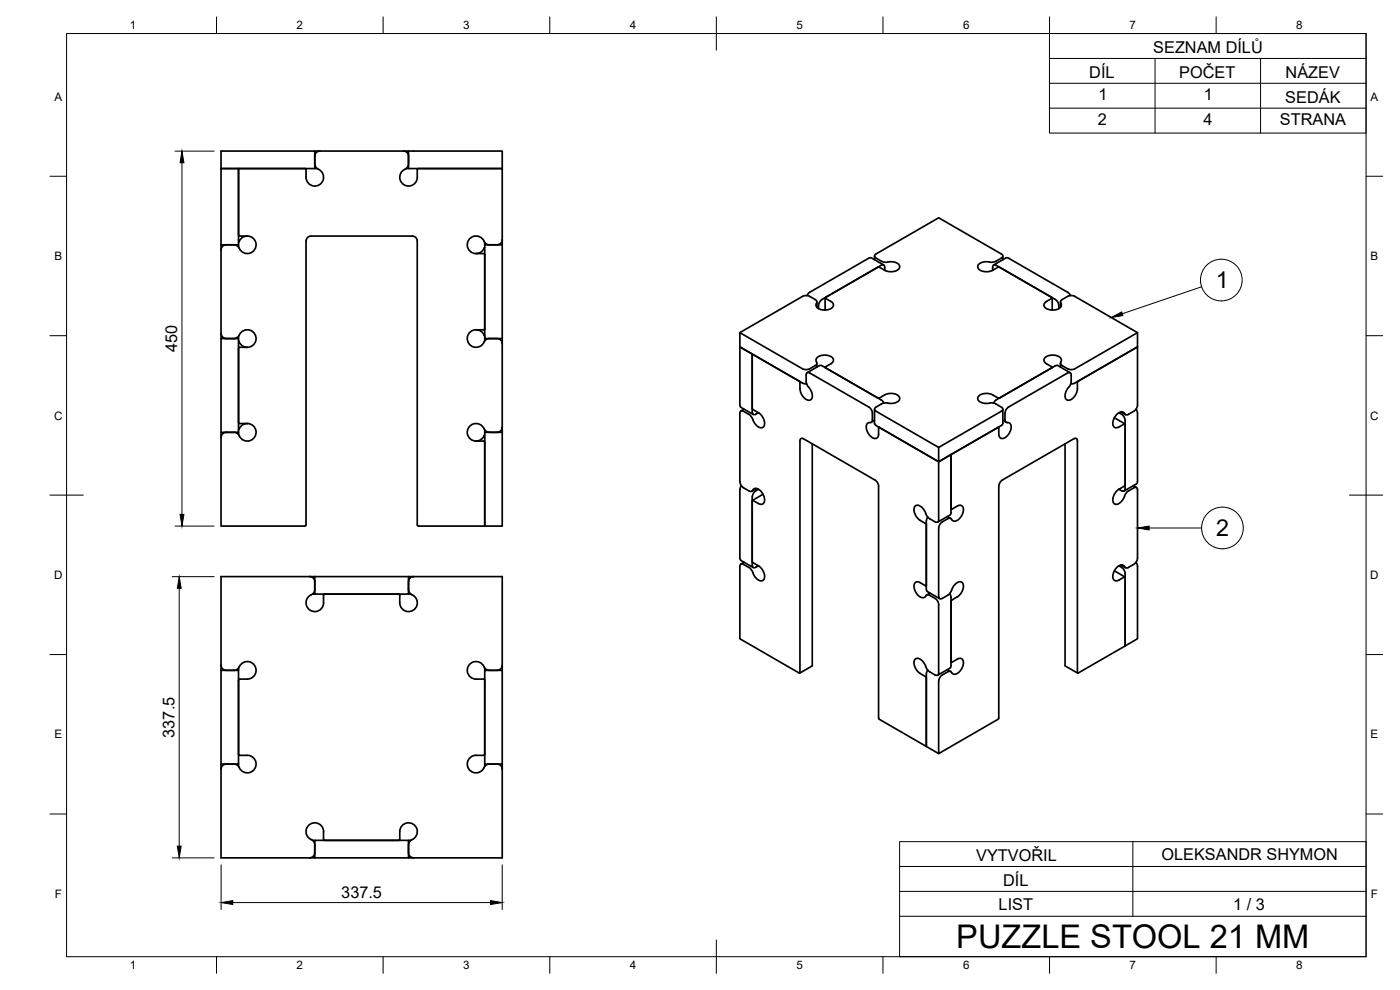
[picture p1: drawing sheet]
<svg xmlns="http://www.w3.org/2000/svg" width="420mm" height="297mm" viewBox="0 0 420 297" stroke-linecap="round" stroke-linejoin="round" font-family="sans-serif">
<!-- layer: Visible -->
<g fill="none" stroke="#000" stroke-width=".51">
<path d="M66.3 50.6h28.9M66.3 50.6v-5.3h28.2v5.3M66.3 50.6v24.4M66.3 50.6h5.3v22.9h-5.3M91.8 50.9l-.3-.3h-19.9v19.9M94.5 45.3h1.5M96 45.3h25.1M96 45.3a1.49 1.49 0 0 0-1.5 1.5v2.8l.7 1a2.66 2.66 0 0 1 1.9 3 2.66 2.66 0 0 1-2.8 2.2 2.66 2.66 0 0 1-2.5-2.6v-2.3M121.1 45.3h1.5M121.1 45.3a1.49 1.49 0 0 1 1.5 1.5M122.6 45.3h28.1v5.3h-28.8M122.6 49.1l-.4 1.2a3.3 3.3 0 0 0-2.2 3.1 2.64 2.64 0 0 0 2.7 2.4 2.64 2.64 0 0 0 2.5-2.6v-2.3"/>
<path d="M122.6 45.3v5.3M125.2 50.9l.4-.3h25.1v21.4M66.3 75v25.1M71.6 73.5v.7M71.6 70.5l.3 .3h2.3M74.2 70.8a2.66 2.66 0 0 1 2.6 2.5 2.66 2.66 0 0 1-2.2 2.8 2.66 2.66 0 0 1-3-1.9l-1-.7h-2.8a1.49 1.49 0 0 0-1.4 1.4M74.2 70.8a2.85 2.85 0 0 0-2.6 2M142.9 76.1h2.2M145.2 76.1l.3 .3M145.5 76.4v22.2l-.3 .3M145.5 72.8v.7M145.5 74.1a3 3 0 0 1-2.6 2"/>
<path d="M150.7 71.9a1.52 1.52 0 0 1-1.5 1.6l-2.7-.1-1-.7a2.65 2.65 0 0 0-3-1.9 2.65 2.65 0 0 0-2.2 2.8 2.65 2.65 0 0 0 2.6 2.5M150.7 72v31.1M150.7 73.5h-5.2v28.1h5.2M260.8 77.5l-17.8 10.2-.8 1M260.8 77.5l.7-.1 3.7 2.1M262.4 76.8v1.1M266.4 78.6a2.84 2.84 0 0 1 3.6 1.4 2.83 2.83 0 0 1-4 1.3l-.5-.2M298.2 79.5l3.7-2.1 .5-.1 18 10.4 .9 1M298.9 78.4l-1.1 .3a4.2 4.2 0 0 0-4.3 .9 1.48 1.48 0 0 0 1.5 1.8l1.8 .1 1.1-.4M300.5 76.2l-18.8-10.9-19.1 11.1a.64 .64 0 0 0 .3 1l2 1.1 1.6 .1M300.5 77.4l-1.6 1M300.5 76.2l.5 .5-.5 .7"/>
<path d="M301 76.8v1.1M142.9 99h2.2M142.9 98.9a2.65 2.65 0 0 0-2.6 2.5 2.65 2.65 0 0 0 2.2 2.8 2.65 2.65 0 0 0 3-1.9l1-.7h2.7a1.49 1.49 0 0 1 1.5 1.5M142.9 98.9l1.4 .5 1 1.1M222 99.8l18.9 10.8 .8 .3a4 4 0 0 0 2.9-1.2 .89 .89 0 0 0 .3-1.5 2.39 2.39 0 0 1 3.2-1.6l.5 .1a1.33 1.33 0 0 1 1.3 .7 1.33 1.33 0 0 1-.1 1.4l-.4 .3M245.2 90.6v1.6M246.7 89.8l-.8 1-.3 1.8M247.6 89.4v3.6M247.7 89.3v.2l1.7 1a1.16 1.16 0 0 1 .7 1.1 1.16 1.16 0 0 1-.9 1.1 3.4 3.4 0 0 1-4.3-1v-.4a.91 .91 0 0 0-.3-1.4 4 4 0 0 0-2.9-1.2l-.8 .2-18.9 10.9v4.3M263.9 80.2l1.6 .9M263.9 80.2h-.4l-15.8 9M265.5 81.1l-.2-1.5h-.8l-17.8 10.2"/>
<path d="M297.9 80.2l.1-.4a.61 .61 0 0 1 1-.2l17.7 10.2 .9 1 .2 1.8M300 80.2h-.5l-1.6 .9v-.9M315.7 89.5l-1.6 1a1.16 1.16 0 0 0-.8 1.2 1.16 1.16 0 0 0 1 1 3.4 3.4 0 0 0 4.2-1l-.1-.7M315.7 89.3v.2M315.8 89.4v3.6M318.3 90.6v1.6M318.4 91a.77 .77 0 0 1 .4-1.1 4 4 0 0 1 2.9-1.2l.9 .2 18.8 10.9M66.3 100.1v31.1M66.3 101.6h5.3v28.1h-5.3M66.4 100.1a1.49 1.49 0 0 0 1.4 1.5l2.8-.1 .7-.3 .5-.7M71.6 100.9v.7M71.6 102.3a2.96 2.96 0 0 0 2.6 1.9"/>
<path d="M71.8 100.5a2.64 2.64 0 0 1 4.6-.4 2.64 2.64 0 0 1-2.2 4.1M74.2 104.2h-2.3l-.3 .3v22.3l.3 .3h2.3M145.3 100.5l.2 .4M145.5 101.6v.7M150.7 103.1v25.1M222 104.1l18.9 10.8 1.2 .3M222 104.1v17.4M225.7 106.2l.1 17.5 .4 .7 1.4-.6M240.1 114.8v1.8M240.1 114.8l-.3-.5-14.1-8.1v16.3M241.9 112.5a4.9 4.9 0 0 0 .3 3 4.3 4.3 0 0 1 1.4 4.2 1.48 1.48 0 0 1-2.3-.4l-1-1.6-.2-1.1M242 112.5v-.4a.61 .61 0 0 1 1-.2l17.8 10.2 .6 .6 .4 1.3"/>
<path d="M245.2 109v1.1M246 109.7l-3.7 2.1M246 109.7l.7 .1 17.8 10.2 .8 .9M247.6 110.2v.1M249.4 109.1l-1.7 1v.2M263.5 119.4h.4M263.9 119.4a5 5 0 0 1 5.1-1.1 1.24 1.24 0 0 1 1 1.3 1.24 1.24 0 0 1-1.2 1.2l-1.1 .2h-1.3M297.9 118.5l1.6 .9M297.9 118.5a3.6 3.6 0 0 0-4.4 .7 1.59 1.59 0 0 0 1.6 1.8l2.7-.1 1.1 .3M299.5 119.4h.5M314 109.1l1.7 1M315.7 110.3l-15.7 9.1"/>
<path d="M315.7 110.1v.2M315.8 110.2v.1M318.3 109v1.1M318.4 108.6a.79 .79 0 0 0 .4 1.1 4.1 4.1 0 0 0 2.9 1.2l.9-.2 18.8-10.9v4.3l-18.8 10.8-1.3 .3M318.4 108.6a1.32 1.32 0 0 0-1.2-1.9 3.2 3.2 0 0 0-3.9 1.1 1.18 1.18 0 0 0 .8 1.3M321.2 111.8l-3.7-2.1-.5-.1-18 10.4-.9 .9M321.5 112.5a4.7 4.7 0 0 1-.3 3 4.3 4.3 0 0 0-1.3 4.2 1.48 1.48 0 0 0 2.3-.4l.9-1.6 .2-1.1M321.5 112.5l-.2-.6h-.9l-17.7 10.2-.6 .6a4 4 0 0 0-.5 3.2 .87 .87 0 0 0 1.2 .9 2.39 2.39 0 0 1-.2 3.6l-.4 .4a1.33 1.33 0 0 1-1.2 .8 1.33 1.33 0 0 1-1.2-.9l-.1-2.5-14.3 8.2v16.3M323.3 114.8v1.8M323.4 114.8l.2-.4 17.8-10.3v17.4l-.2 .9a4.1 4.1 0 0 1-2.5 1.9 .77 .77 0 0 1-1.2-.2M66.3 131.2v26.6h25.4l.1-.3v-85.2a1.54 1.54 0 0 1 1.6-1.5h30.3a1.49 1.49 0 0 1 1.5 1.5v85.2l.2 .3h20.1v-25.1l-.3-.4M71.6 129.7v.7"/>
<path d="M74.2 127.1a2.65 2.65 0 0 1 2.6 2.4 2.65 2.65 0 0 1-2.2 2.8 2.65 2.65 0 0 1-3-1.9l-1-.7h-2.8a1.49 1.49 0 0 0-1.4 1.5M74.2 127.1a2.87 2.87 0 0 0-2.6 1.9M142.9 132.3h2.2M145.5 129v.7M145.5 130.4a2.96 2.96 0 0 1-2.6 1.9M150.7 128.2a1.52 1.52 0 0 1-1.5 1.5l-2.7-.1-.7-.3a3.3 3.3 0 0 0-3.1-2.2 2.64 2.64 0 0 0-2.5 2.7 2.64 2.64 0 0 0 2.7 2.5M150.7 128.2v29.6h-5.2v-28.1h5.2M222 124v20.5M222.1 121.5l.3 .7 3.7 2.2M223.3 122.8l-.9 .5M225.8 122.5l.2 .4 1.6 .9M227.6 123.8a3.6 3.6 0 0 1 1.6 4.2 1.59 1.59 0 0 1-2.4-.5l-1.5-2.7-2.2-1.4a.64 .64 0 0 0-.7-.1 .64 .64 0 0 0-.3 .7"/>
<path d="M243.8 133.2v66.5l-3.8 2.3M261.1 126.8a1.32 1.32 0 0 0-1.1 1.9 3.2 3.2 0 0 0 2.9 2.9 1.18 1.18 0 0 0 .8-1.3v-1.9M261.8 124v1.9M261.8 125.9a.77 .77 0 0 1-.7 .9M262.4 122.8l.1 4.2 .4 .6M262.4 126.1l-1 .6M262.9 127.7l18.8 10.8 18.8-10.8M262.9 123.4l18.8 10.8v4.3l3.7-2.1v17.4l-.3 .7M263.7 128.4l.2-.1 17.8 10.2v17.8a.64 .64 0 0 1-1.1 .3l-2.2-1.5a7.8 7.8 0 0 0-2.3-3.3 1.17 1.17 0 0 0-1.5 0 1.17 1.17 0 0 0-.3 1.4l.6 1.7 1.3 1.2M263.8 128.2h-.1M266.5 120.9l-1.6 .1-2 1.2a.64 .64 0 0 0-.4 .6 .64 .64 0 0 0 .4 .6M298.9 121.2l1.6 1"/>
<path d="M299.6 128.2h.1M300.5 123.4l-18.8 10.8M300.5 122.2l.5 .4-.5 .8M301 122.8v4.2l-.5 .6M301 126.1l1 .6M319.6 133.2l.1 66.5 3.7 2.3M322.3 131.6l-21.5 12.4-.8 1-.3 .9v69.7l-18 10.5v-21.7l.2-.9a4 4 0 0 1 2.5-1.9 .77 .77 0 0 1 1.2 .2M322.3 131.6l.6-.1 .4 .7 .1 69.7 14.3-8.1v-20.5l-.2-.2M334.4 125.3l3.2 1.9M335.8 123.8l1.4 1.1 .5 1.2M336.4 123.6l1.4 .8M337.4 127.2l-1.6 .9"/>
<path d="M337.5 127.2l.2 .1M337.5 124.1a1.32 1.32 0 0 0-2.2 .1 3.2 3.2 0 0 0-1 3.9 1.18 1.18 0 0 0 1.5 0M337.7 126.1v20.5M341 122.8l.4 1.2-.1 20.8-.2 .4-3.7 2.1M222 147v20.5M222.1 144.5l.2 .8a4.1 4.1 0 0 0 2.4 2 .88 .88 0 0 0 1.5-.6 2.39 2.39 0 0 1 3 2l.2 .5a1.33 1.33 0 0 1 0 1.5 1.33 1.33 0 0 1-1.3 .6l-2.1-1.2-.2 .2M222.5 145.7l-.4 1.3M227 146.6l-1.3 .8M227.6 146.8l-1.4 1.1-.4 1.2-.1 20.5a.67 .67 0 0 0 .4 .7 .67 .67 0 0 0 .7-.1l.8-.4-1.6-1-.2-.4M229 148.3l-3.2 1.8M276.1 156.1l1.7 1M277.8 157.1l.2 .4"/>
<path d="M278 156.3v20.5M278.4 155.1l-.4 1.2M284.3 155l1 .6M285.1 154.5l-3.7 2.2M285.4 152.8h.1M285.4 152.6l.2 .2 1.7-.9a1.16 1.16 0 0 1 1.4-.1 1.16 1.16 0 0 1 .4 1.3 3.4 3.4 0 0 1-3 3.2l-.5-.5M285.6 155.8a.77 .77 0 0 0-1.2-.2 4 4 0 0 0-2.5 2l-.2 .8v20.6a.65 .65 0 0 0 .3 .6 .65 .65 0 0 0 .8-.1l1.6-.9M335.8 146.8a3.6 3.6 0 0 0-1.5 4.2 1.59 1.59 0 0 0 2.3-.6l1.8-2.9 1.9-1.1h.9l.2 .6v20.4l-.2 .9a4.1 4.1 0 0 1-2.5 2 .77 .77 0 0 1-1.2-.2M337.4 145.9l-1.6 .9 1.4 .6 .5-.8M337.7 145.4l-.3 .4M340.1 145.7l1 .6M93 173h31.1"/>
<path d="M93 173h-26.7v26.6M93 173a1.49 1.49 0 0 1 1.5 1.5l-.1 2.7-.6 1.1a2.65 2.65 0 0 0-2 3 2.65 2.65 0 0 0 2.8 2.2 2.65 2.65 0 0 0 2.5-2.6v-2.3l.3-.3h22.2l.4 .3a5 5 0 0 0 .5 3.8 2.64 2.64 0 0 0 4.1 .1 2.64 2.64 0 0 0-.9-4M93.8 178.3h.7M94.5 173v5.3h28.1v-5.3M122.6 178.3h.7M124.1 173h26.6v26.6M124.1 173a1.52 1.52 0 0 0-1.5 1.5v2.7l.4 .8 .7 .5M222 169.9v21.8l18 10.2 .1-70 .4-.4 .6 .1 21.9 12.7 .5 .7 .2 .9v69.5M222.1 167.4l.3 .7 3.7 2.2M223.3 168.7l-.9 .5M227.6 169.7a3.6 3.6 0 0 1 1.6 4.3 1.59 1.59 0 0 1-2.4-.6l-1.5-2.7-2.2-1.4a.64 .64 0 0 0-.7-.1 .64 .64 0 0 0-.3 .7M276.1 174.8l1.7 1"/>
<path d="M276.1 174.8a1.16 1.16 0 0 0-1.4-.1 1.16 1.16 0 0 0-.4 1.4 3.4 3.4 0 0 0 3 3.2l.3-.2a.9 .9 0 0 1 1.4-.5M278 175.7l-.1 .1M278 175.6l-.2 .1M278 176.8l.3 .7M278.3 177.5l3.7 2.1M279 178.6a4 4 0 0 1 2.5 2l.2 .8v20.9a.64 .64 0 0 1-1.1 .2l-2.2-1.4a7.8 7.8 0 0 0-2.3-3.4 1.17 1.17 0 0 0-1.5 .1 1.17 1.17 0 0 0-.3 1.3l.6 1.7 1.3 1.3M279.1 178l-1 .5M285 178.1l.4 1.2v20.5M285.6 177.1a2.84 2.84 0 0 1 3-2.4 2.83 2.83 0 0 1-.9 4.1l-2.1 1.3M285.6 177.1l-.6 1-.6 .5M334.4 171.3l3.2 1.8M335.8 169.8l1.4 1 .5 1.3"/>
<path d="M336.4 169.5l1.4 .8M337.5 170a1.32 1.32 0 0 0-2.2 .1 3.2 3.2 0 0 0-1 3.9 1.18 1.18 0 0 0 1.5 0l1.6-.9M341 168.7l.4 1.2v21.8l-3.7 2.1v-21.7M66.3 199.6v31.2M66.4 199.6a1.49 1.49 0 0 0 1.4 1.5M150.7 199.6v31.2M150.7 199.6a1.49 1.49 0 0 1-1.5 1.5M285.4 198.7h.1M285.4 199.8l-.3 .6-3.7 2.2M285.4 198.6l.2 .1M285.6 198.7l1.7-.9a1.16 1.16 0 0 1 1.4-.1 1.16 1.16 0 0 1 .4 1.4 3.4 3.4 0 0 1-3 3.2l-.5-.5M285.7 180l-.3 .4"/>
<path d="M66.3 201.1h5.3v28.2h-5.3M71.6 200.4v.7M71.8 200a2.64 2.64 0 0 1 4.6-.3 2.64 2.64 0 0 1-2.2 4.1h-2.3l-.3 .3v22.2l.3 .3M71.8 200.1l-.5 .6-.7 .4h-2.8M145.2 203.8l.3 .3v22.2l-.3 .3M145.3 200.1l.5 .6 .7 .4h2.7M145.3 200a2.64 2.64 0 0 0-4.6-.3 2.64 2.64 0 0 0 2.2 4.1h2.2M145.5 200.4v.7M150.7 201.1h-5.2v28.2h5.2M263.7 215.4l.2 .4M276.1 202.1l1.7 .9 .2 .4v20.6l-14.1-8.2M278 202.2v21.8l3.7 2.1"/>
<path d="M278.4 201l-.4 1.2M284.3 200.9l1 .6M66.3 230.8v26.6h84.4v-26.6M70.2 229.3h-2.4a1.49 1.49 0 0 0-1.4 1.5M71.6 229.3v.7M71.9 226.6h2.3M74.2 226.6a2.65 2.65 0 0 1 2.6 2.5 2.65 2.65 0 0 1-2.2 2.8 2.65 2.65 0 0 1-3-1.9l-.6-.6-.8-.2M142.9 226.6h2.2M142.9 226.6a2.65 2.65 0 0 0-2.6 2.5 2.65 2.65 0 0 0 2.2 2.8 2.65 2.65 0 0 0 3-1.9l.6-.6 .8-.2M145.5 229.3v.7M146.9 229.3h2.3a1.49 1.49 0 0 1 1.5 1.5M93.4 251.9a2.63 2.63 0 0 1-.4-4.6 2.63 2.63 0 0 1 4.1 2.2v2.3l.3 .3"/>
<path d="M93.4 251.9l.9 .8 .2 .9M93.8 252.1h.7M94.5 255.9a1.49 1.49 0 0 1-1.5 1.5M94.5 257.4v-5.3h28.1v5.3M94.5 253.6v2.3M97.4 252.1h22.2M122.6 252.1h.7M122.6 253.6v2.3M122.6 255.9a1.49 1.49 0 0 0 1.5 1.5M123.7 251.9l-.9 .8-.2 .9M123.7 251.9a2.64 2.64 0 0 0 .3-4.6 2.64 2.64 0 0 0-4 2.2v2.3l-.4 .3"/>
</g>
<!-- layer: BORDER -->
<g fill="none" stroke="#000" stroke-width=".3">
<path d="M20 10.1h390v276.9h-390zM65 5.1v5M115 5.1v5M165 5.1v5M215 5.1v10M265 5.1v5M315 5.1v5M365 5.1v5M15 52.9h5M410 52.9h5M15 100.7h5M410 100.7h5"/>
<path d="M15 148.6h10M405 148.6h10M15 196.4h5M410 196.4h5M15 244.2h5M410 244.2h5M65 287v5M115 287v5M165 287v5M215 282.1v9.9M265 287v5M315 287v5"/>
<path d="M365 287v5"/>
</g>
<!-- layer: Custom Tables -->
<path d="M315 10.1h95v29.8h-95zM315 17.5h95M346.6 17.5v22.4M378.3 17.5v22.4M315 25h95M315 32.5h95M270 252.5h140v34.5h-140zM270 260h140M340 252.5v22.4M270 274.9h140M270 267.4h140" fill="none" stroke="#000" stroke-width=".3"/>
<!-- layer: Balloons -->
<g fill="none" stroke="#000" stroke-width=".3">
<circle cx="366.5" cy="84" r="6.3"/>
<circle cx="366.9" cy="158.4" r="6.3"/>
</g>
<!-- layer: 0 -->
<path d="M333.5 95.3l3.1-1.7 .4 1.1zM341.4 158.4l3.5-.6v1.2z" fill="#000" stroke="#000" stroke-width=".3"/>
<path d="M360.6 86l-23.8 8.1M344.9 158.4h15.7" fill="none" stroke="#000" stroke-width=".3"/>
<!-- layer: FD_Dimensions -->
<path d="M52.5 45.3h11.8M54.6 48.8v105.5M52.5 157.8h11.8M51.7 173h12.6M53.8 176.5v77.4M51.7 257.4h12.6M66.4 259.5v13.4M150.7 259.5v13.4M69.8 270.8h77.4" fill="none" stroke="#000" stroke-width=".3"/>
<path d="M54.6 45.3l.6 3.5h-1.2zM54 154.3h1.2l-.6 3.5zM53.8 173l.6 3.5h-1.2zM53.2 253.9h1.2l-.6 3.5zM66.4 270.8l3.4-.6v1.2zM147.2 270.2l3.5 .6-3.5 .6z" fill="#000" stroke="#000" stroke-width=".3"/>
<text font-size="9.8" x="287" y="284.5">PUZZLE STOOL 21 MM</text>
<g font-size="7">
<text x="364.8" y="86.5">1</text>
<text x="365" y="160.9">2</text>
</g>
<g font-size="4.9">
<text x="346.1" y="15.9">SEZNAM DÍLŮ</text>
<text x="326.9" y="23.5">DÍL</text>
<text x="353.9" y="23.4">POČET</text>
<text x="385.8" y="23.5">NÁZEV</text>
<text x="329.6" y="29.9">1</text>
<text x="361.3" y="29.9">1</text>
<text x="385.7" y="30.8">SEDÁK</text>
<text x="329.5" y="37.4">2</text>
<text x="361.2" y="37.4">4</text>
<text x="384.1" y="37.4">STRANA</text>
<text x="53.1" y="105.6" transform="rotate(-90 53.1 105.6)">450</text>
<text x="52.3" y="221.3" transform="rotate(-90 52.3 221.3)">337.5</text>
<text x="293" y="258.4">VYTVOŘIL</text>
<text x="348.6" y="258">OLEKSANDR SHYMON</text>
<text x="102.4" y="269.4">337.5</text>
<text x="301.1" y="265.9">DÍL</text>
<text x="299.7" y="272.9">LIST</text>
<text x="370.1" y="272.9">1 / 3</text>
</g>
<g font-size="3.5">
<text x="39" y="8.8">1</text>
<text x="89" y="8.8">2</text>
<text x="139" y="8.8">3</text>
<text x="189" y="8.8">4</text>
<text x="239" y="8.8">5</text>
<text x="289" y="8.8">6</text>
<text x="339" y="8.8">7</text>
<text x="389" y="8.8">8</text>
<text x="16.3" y="30.2">A</text>
<text x="411.3" y="30.2">A</text>
<text x="16.3" y="78">B</text>
<text x="411.3" y="78">B</text>
<text x="16.2" y="125.9">C</text>
<text x="411.2" y="125.9">C</text>
<text x="16.2" y="173.7">D</text>
<text x="411.2" y="173.7">D</text>
<text x="16.3" y="221.6">E</text>
<text x="411.3" y="221.6">E</text>
<text x="16.4" y="269.4">F</text>
<text x="411.4" y="269.4">F</text>
<text x="39" y="290.8">1</text>
<text x="89" y="290.8">2</text>
<text x="139" y="290.8">3</text>
<text x="189" y="290.8">4</text>
<text x="239" y="290.8">5</text>
<text x="289" y="290.8">6</text>
<text x="339" y="290.8">7</text>
<text x="389" y="290.8">8</text>
</g>
</svg>
